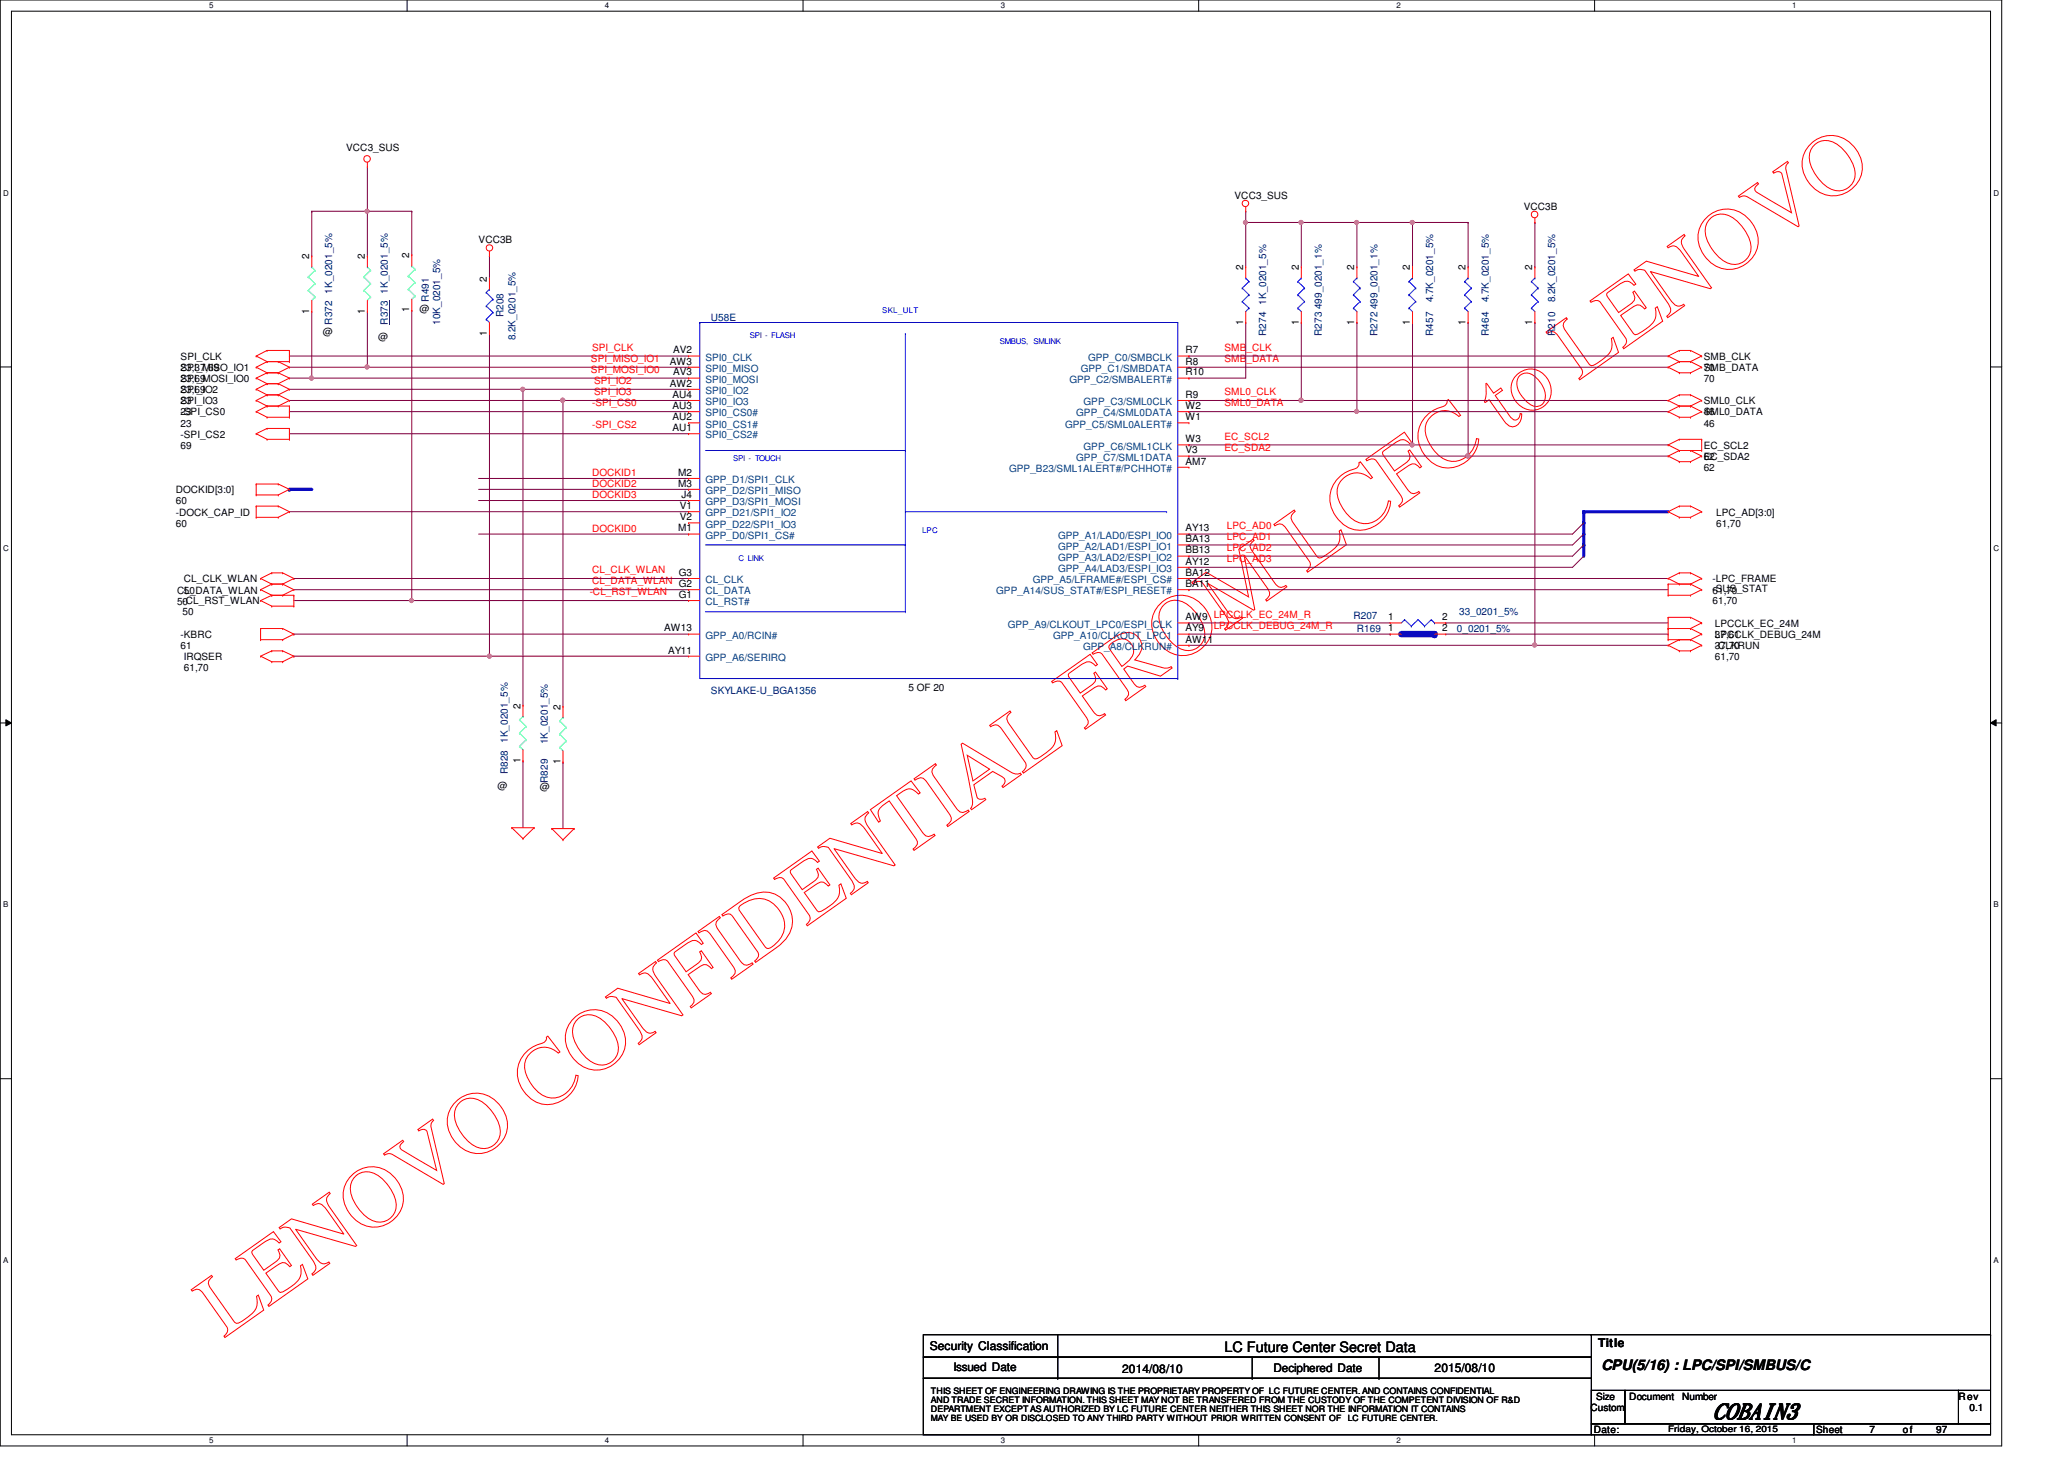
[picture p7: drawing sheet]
<svg xmlns="http://www.w3.org/2000/svg" width="297mm" height="210mm" viewBox="0 0 297 210" stroke-linecap="round" stroke-linejoin="round" font-family="sans-serif">
<path d="M0 0h288.1v208h-288.1zM1.6 1.6h284.9v204.8h-284.9z" fill="none" stroke="#000" stroke-width=".14"/>
<g fill="#fff">
<path d="M30.1 .2h.6v1.2h-.6z"/>
<path d="M30.1 206.6h.6v1.2h-.6z"/>
</g>
<path d="M58.6 0v1.6M58.6 206.4v1.6" fill="none" stroke="#000" stroke-width=".14"/>
<g fill="#fff">
<path d="M87 .2h.6v1.2h-.6z"/>
<path d="M87 206.6h.6v1.2h-.6z"/>
</g>
<path d="M115.6 0v1.6M115.6 206.4v1.6" fill="none" stroke="#000" stroke-width=".14"/>
<g fill="#fff">
<path d="M144 .2h.6v1.2h-.6z"/>
<path d="M144 206.6h.6v1.2h-.6z"/>
</g>
<path d="M172.5 0v1.6M172.5 206.4v1.6" fill="none" stroke="#000" stroke-width=".14"/>
<g fill="#fff">
<path d="M201 .2h.5v1.2h-.5z"/>
<path d="M201 206.6h.5v1.2h-.5z"/>
</g>
<path d="M229.5 0v1.6M229.5 206.4v1.6" fill="none" stroke="#000" stroke-width=".14"/>
<g fill="#fff">
<path d="M257.9 .2h.6v1.2h-.6z"/>
<path d="M257.9 206.6h.6v1.2h-.6z"/>
<path d="M.5 27.2h.7v1.2h-.7z"/>
<path d="M286.9 27.2h.8v1.2h-.8z"/>
<path d="M.5 78.4h.7v1.1h-.7z"/>
<path d="M286.9 78.4h.8v1.1h-.8z"/>
</g>
<path d="M0 52.8h1.6M286.5 52.8h1.6" fill="none" stroke="#000" stroke-width=".14"/>
<g fill="#fff">
<path d="M.5 129.6h.7v1.2h-.7z"/>
<path d="M286.9 129.6h.7v1.2h-.7z"/>
</g>
<path d="M0 104h1.6M.8 103.5l.8 .5-.8 .4zM286.5 104l.8-.5v.9zM286.5 104h1.6" fill="none" stroke="#000" stroke-width=".14"/>
<path d="M.8 103.5l.8 .5-.8 .4zM286.5 104l.8-.5v.9z" fill="#000"/>
<g fill="#fff">
<path d="M.5 180.8h.7v1.1h-.7z"/>
<path d="M286.9 180.8h.7v1.1h-.7z"/>
</g>
<path d="M0 155.2h1.6M286.5 155.2h1.6" fill="none" stroke="#000" stroke-width=".14"/>
<path d="M171.1 76.8h.1M171.1 78.4h.1M171.1 76.8h55.2M171.1 78.4h55.2M171.1 84.8h.1M171.1 80h.1M171.1 81.6h.1M171.1 84.8h69M171.1 80h55.2M171.1 81.6h55.2M220.9 92.8h.1M220.9 92.8h19.2" fill="none" stroke="#800040" stroke-width=".14"/>
<path d="M227.9 73.6h12.2" fill="none" stroke="#00f" stroke-width=".47"/>
<circle cx="227.9" cy="73.6" r=".23" fill="#00f"/>
<path d="M203.3 32h.1M203.3 32h8M211.3 32h.1M211.3 32v6.4M203.3 64h.1M203.3 64h36.8M171.1 83.2h.1M171.1 83.2h69M208.1 89.6h.1M208.1 89.6h32" fill="none" stroke="#800040" stroke-width=".14"/>
<circle cx="203.2" cy="64" r=".3" fill="#f0f"/>
<circle cx="203.2" cy="64" r=".3" fill="none" stroke="#f0f" stroke-width=".14"/>
<path d="M195.3 32h.1M195.3 32h8M203.3 32h.1M203.3 32v6.4" fill="none" stroke="#800040" stroke-width=".14"/>
<circle cx="203.2" cy="32" r=".3" fill="#f0f"/>
<circle cx="203.2" cy="32" r=".3" fill="none" stroke="#f0f" stroke-width=".14"/>
<circle cx="195.2" cy="32" r=".3" fill="#f0f"/>
<circle cx="195.2" cy="32" r=".3" fill="none" stroke="#f0f" stroke-width=".14"/>
<g fill="none" stroke="#800040" stroke-width=".14">
<path d="M187.3 32h.1M187.3 32v6.4M187.3 32h8M195.3 32h.1M195.3 32v6.4M59.3 44.7h.1M59.3 44.7v41.7M187.3 57.6h.1M187.3 57.6h52.8M195.3 59.2h.1M195.3 59.2h44.8M42.3 83.2h.1"/>
<path d="M42.3 84.8h56.8M42.3 83.2h56.8M59.3 86.4h.1M59.3 86.4h39.8M99.1 84.8h.1"/>
</g>
<circle cx="59.2" cy="86.4" r=".3" fill="#f0f"/>
<circle cx="59.2" cy="86.4" r=".3" fill="none" stroke="#f0f" stroke-width=".14"/>
<path d="M41.7 51.2h.1M41.7 51.2h57.4M41.7 52.8h11.2M41.7 54.4h3.2M41.7 56h33.6M44.9 54.4h.1M52.9 52.8h.1M75.3 56h.1" fill="none" stroke="#800040" stroke-width=".14"/>
<circle cx="75.2" cy="56" r=".3" fill="#f0f"/>
<circle cx="75.2" cy="56" r=".3" fill="none" stroke="#f0f" stroke-width=".14"/>
<path d="M41.7 57.6h39.3M81 57.6h.1" fill="none" stroke="#800040" stroke-width=".14"/>
<circle cx="81" cy="57.6" r=".31" fill="#f0f"/>
<circle cx="81" cy="57.6" r=".31" fill="none" stroke="#f0f" stroke-width=".14"/>
<path d="M41.7 59.2h.1M41.7 59.2h57.4M41.7 62.4h.1M41.7 62.4h57.4M42.3 86.4h17M59.3 86.4h.1" fill="none" stroke="#800040" stroke-width=".14"/>
<path d="M41.7 70.4h3.2" fill="none" stroke="#00f" stroke-width=".47"/>
<circle cx="41.7" cy="70.4" r=".23" fill="#00f"/>
<g fill="none" stroke="#800040" stroke-width=".14">
<path d="M70.4 48v46.4M41.7 73.6h.1M41.7 73.6h57.4M68.9 68.8h30.2M68.9 70.4h30.2M68.9 76.8h30.2M68.9 72h30.2M99.1 68.8h.1M99.1 70.4h.1M99.1 76.8h.1M99.1 72h.1M42.3 91.2h.1"/>
<path d="M42.3 94.4h.1M42.3 91.2h56.8M42.3 94.4h56.8M70.4 94.4h.1"/>
</g>
<circle cx="70.4" cy="94.4" r=".3" fill="#f0f"/>
<circle cx="70.4" cy="94.4" r=".3" fill="none" stroke="#f0f" stroke-width=".14"/>
<path d="M70.4 36.8h.1M70.4 36.8v3.2M211.3 65.6h.1M211.3 65.6h28.8" fill="none" stroke="#800040" stroke-width=".14"/>
<circle cx="211.2" cy="65.6" r=".31" fill="#f0f"/>
<circle cx="211.2" cy="65.6" r=".31" fill="none" stroke="#f0f" stroke-width=".14"/>
<path d="M171.1 52.8h.1M171.1 54.4h.1M171.1 51.2h.1M171.1 52.8h69M171.1 54.4h8.2M171.1 51.2h69M187.3 46.4h.1M187.3 46.4v11.2" fill="none" stroke="#800040" stroke-width=".14"/>
<circle cx="187.2" cy="57.6" r=".31" fill="#f0f"/>
<circle cx="187.2" cy="57.6" r=".31" fill="none" stroke="#f0f" stroke-width=".14"/>
<path d="M171.1 57.6h.1M171.1 57.6h16.2M195.3 46.4h.1M195.3 46.4v12.8" fill="none" stroke="#800040" stroke-width=".14"/>
<circle cx="195.2" cy="59.2" r=".3" fill="#f0f"/>
<circle cx="195.2" cy="59.2" r=".3" fill="none" stroke="#f0f" stroke-width=".14"/>
<path d="M171.1 59.2h.1M171.1 59.2h24.2M203.3 46.4h.1M203.3 46.4v17.6h-32.2M211.3 46.4h.1M211.3 46.4v19.2h-40.2M171.1 64h.1M171.1 65.6h.1" fill="none" stroke="#800040" stroke-width=".14"/>
<path d="M227.9 75.2v1.6" fill="none" stroke="#00f" stroke-width=".47"/>
<circle cx="227.9" cy="75.2" r=".23" fill="#00f"/>
<path d="M227.9 73.6v1.6" fill="none" stroke="#00f" stroke-width=".47"/>
<circle cx="227.9" cy="73.6" r=".23" fill="#00f"/>
<path d="M227.9 76.8v1.6" fill="none" stroke="#00f" stroke-width=".47"/>
<circle cx="227.9" cy="76.8" r=".23" fill="#00f"/>
<path d="M227.9 78.4v1.6" fill="none" stroke="#00f" stroke-width=".47"/>
<circle cx="227.9" cy="78.4" r=".23" fill="#00f"/>
<path d="M220.9 46.4h.1M220.9 46.4v46.4h-49.8M171.1 89.6h.1M171.1 92.8h.1M171.1 89.6h29M171.1 91.2h29M200.1 91.2h.1" fill="none" stroke="#800040" stroke-width=".14"/>
<circle cx="220.9" cy="92.8" r=".3" fill="#f0f"/>
<circle cx="220.9" cy="92.8" r=".3" fill="none" stroke="#f0f" stroke-width=".14"/>
<path d="M179.3 30.4h.1M179.3 32h.1M179.3 30.4v8M179.3 32h8M220.9 32h.1M220.9 32v6.4" fill="none" stroke="#800040" stroke-width=".14"/>
<circle cx="187.2" cy="32" r=".3" fill="#f0f"/>
<circle cx="187.2" cy="32" r=".3" fill="none" stroke="#f0f" stroke-width=".14"/>
<circle cx="179.2" cy="32" r=".3" fill="#f0f"/>
<circle cx="179.2" cy="32" r=".3" fill="none" stroke="#f0f" stroke-width=".14"/>
<path d="M44.9 30.4h.1M44.9 30.4h8M44.9 30.4v6.4M52.9 30.4h.1M52.9 24v6.4M179.3 46.4h.1M179.3 46.4v8" fill="none" stroke="#800040" stroke-width=".14"/>
<circle cx="52.8" cy="30.4" r=".3" fill="#f0f"/>
<circle cx="52.8" cy="30.4" r=".3" fill="none" stroke="#f0f" stroke-width=".14"/>
<path d="M52.9 52.8h.1M52.9 44.8v8M52.9 52.8h46.2M99.1 52.8h.1" fill="none" stroke="#800040" stroke-width=".14"/>
<circle cx="52.8" cy="52.8" r=".3" fill="#f0f"/>
<circle cx="52.8" cy="52.8" r=".3" fill="none" stroke="#f0f" stroke-width=".14"/>
<path d="M44.9 54.4h.1M44.9 44.8v9.6M44.9 54.4h54.2M99.1 54.4h.1" fill="none" stroke="#800040" stroke-width=".14"/>
<circle cx="44.8" cy="54.4" r=".3" fill="#f0f"/>
<circle cx="44.8" cy="54.4" r=".3" fill="none" stroke="#f0f" stroke-width=".14"/>
<g fill="none" stroke="#800040" stroke-width=".14">
<path d="M52.9 30.4h.1M52.9 30.4h6.4M52.9 30.4v6.4M59.3 30.4h.1M59.3 30.4v6.3M75.3 56h.1M75.3 56v45.5M75.3 56h23.8M81 57.6h.1M81 57.6v44M81 57.6h18.1M227.9 75.2h.1"/>
<path d="M227.9 76.8h.1M227.9 78.4h.1M227.9 75.2l-1.6 1.6M227.9 76.8l-1.6 1.6M227.9 78.4l-1.6 1.6M208.1 91.2h32M227.9 80h.1M227.9 80l-1.6 1.6M240.1 91.2h.1M75.3 109.5h.1M75.3 109.5v9.6M81 109.6h.1"/>
<path d="M81 109.6v9.6"/>
</g>
<g fill="none" stroke="#f00" stroke-width=".14">
<path d="M44.9 36.8h.1M44.9 36.8v1.6M52.9 24h.1M52.9 36.8h.1M52.9 23.4v.6M52.9 36.8v1.6M59.3 36.7h.1M59.3 36.7v1.6M70.4 36.8h.1M70.4 36.2v.6M179.3 30.4h.1M179.3 38.4h.1"/>
<path d="M179.3 29.8v.6M179.3 38.4v1.6M187.3 38.4h.1M187.3 38.4v1.6M195.3 38.4h.1M195.3 38.4v1.6M203.3 38.4h.1M203.3 38.4v1.6M211.3 38.4h.1M211.3 38.4v1.6M220.9 32h.1M220.9 38.4h.1"/>
<path d="M220.9 31.4v.6M220.9 38.4v1.6M36.9 51.2h.1M36.9 59.2h.1M36.9 54.4h.1M36.9 52.8h.1M36.9 57.6h.1M36.9 56h.1M36.9 51.2l1.5 .8M36.9 59.2l1.5 .8M36.9 54.4l1.5 .8M36.9 52.8l1.5 .8"/>
<path d="M36.9 57.6l1.5 .8M36.9 56l1.5 .8M38.4 50.4h.1M38.4 52h.1M38.4 58.4h.1M38.4 53.6h.1M38.4 55.2h.1M38.4 56.8h.1M38.4 50.4h3.3M38.4 52h3.3M38.4 53.6h1.6M38.4 58.4h3.3"/>
<path d="M38.4 56.8h1.6M38.4 50.4l-1.5 .8M38.4 58.4l-1.5 .8M38.4 53.6l-1.5 .8M38.4 55.2h1.6M38.4 52l-1.5 .8M38.4 56.8l-1.5 .8M38.4 55.2l-1.5 .8M40 53.6h.1M40 55.2h.1M40 52h.1M40 56.8h.1"/>
<path d="M40 58.4h.1M40 53.6l1.7 .8M40 52l1.7 .8M40 56.8l1.7 .8M40 55.2l1.7 .8M41.7 50.4h.1M41.7 52h.1M41.7 58.4h.1M41.7 54.4h.1M41.7 52.8h.1M41.7 57.6h.1M41.7 56h.1"/>
<path d="M41.7 50.4v1.6M41.7 58.4v1.6M41.7 54.4l-1.7 .8M41.7 52.8l-1.7 .8M41.7 57.6l-1.7 .8M41.7 56l-1.7 .8M44.9 44.8h.1M44.9 43.2v1.6M52.9 44.8h.1M52.9 43.2v1.6M59.3 44.7h.1M59.3 43.1v1.6"/>
<path d="M70.4 48h.1M70.4 40h.1M70.4 40v1.6M70.4 46.4v1.6M99.1 51.2h.1M99.1 52.8h.1M99.1 54.4h.1M99.1 56h.1M99.1 57.6h.1M99.1 59.2h.1M99.1 51.2h1.6M99.1 52.8h1.6"/>
<path d="M99.1 54.4h1.6M99.1 56h1.6M99.1 57.6h1.6M99.1 59.2h1.6M169.5 51.2h1.6M169.5 52.8h1.6M169.5 54.4h1.6M169.5 57.6h1.6M169.5 59.2h1.6M171.1 51.2h.1M171.1 52.8h.1M171.1 54.4h.1"/>
<path d="M171.1 57.6h.1M171.1 59.2h.1M179.3 46.4h.1M179.3 44.8v1.6M187.3 46.4h.1M187.3 44.8v1.6M195.3 46.4h.1M195.3 44.8v1.6M203.3 46.4h.1M203.3 44.8v1.6M211.3 46.4h.1M211.3 44.8v1.6"/>
<path d="M220.9 46.4h.1M220.9 44.8v1.6M240.1 51.2h.1M240.1 52.8h.1M240.1 59.2h.1M240.1 57.6h.1M240.1 51.2l1.6 .8M240.1 52.8l1.6 .8M240.1 59.2l1.6 .8M240.1 57.6l1.6 .8M241.7 50.4h.1M241.7 52h.1"/>
<path d="M241.7 53.6h.1M241.7 58.4h.1M241.7 56.8h.1M241.7 50.4l-1.6 .8M241.7 50.4h1.6M241.7 52h1.6M241.7 52l-1.6 .8M241.7 53.6h1.6M241.7 58.4l-1.6 .8M241.7 58.4h1.6M241.7 56.8l-1.6 .8M241.7 56.8h1.6"/>
<path d="M243.3 50.4h.1M243.3 52h.1M243.3 53.6h.1M243.3 58.4h.1M243.3 56.8h.1M243.3 50.4l1.6 .8M243.3 52l1.6 .8M243.3 58.4l1.6 .8M243.3 56.8l1.6 .8M244.9 51.2h.1M244.9 52.8h.1M244.9 59.2h.1"/>
<path d="M244.9 57.6h.1M244.9 51.2l-1.6 .8M244.9 52.8l-1.6 .8M244.9 59.2l-1.6 .8M244.9 57.6l-1.6 .8M36.9 62.4h.1M36.9 69.6h.1M36.9 71.2h.1M36.9 72.8h.1M36.9 74.4h.1M36.9 72.8h3.1M36.9 74.4h3.1"/>
<path d="M36.9 62.4l1.5 .8M36.9 69.6h3.1M36.9 69.6v1.6M36.9 72.8v1.6M36.9 71.2h3.1M38.4 60h.1M38.4 61.6h.1M38.4 63.2h.1M38.4 63.2h3.3M38.4 60h3.3M38.4 61.6l-1.5 .8M38.4 61.6h3.3"/>
<path d="M40 69.6h.1M40 71.2h.1M40 72.8h.1M40 74.4h.1M40 69.6l1.7 .8M40 72.8l1.7 .8M41.7 60h.1M41.7 61.6h.1M41.7 63.2h.1M41.7 70.4h.1M41.7 73.6h.1M41.7 61.6v1.6"/>
<path d="M41.7 70.4l-1.7 .8M41.7 73.6l-1.7 .8M99.1 60.8h.1M99.1 62.4h.1M99.1 68.8h.1M99.1 70.4h.1M99.1 72h.1M99.1 73.6h.1M99.1 75.2h.1M99.1 76.8h.1M99.1 60.8h1.6M99.1 62.4h1.6"/>
<path d="M99.1 68.8h1.6M99.1 70.4h1.6M99.1 72h1.6M99.1 73.6h1.6M99.1 75.2h1.6M99.1 76.8h1.6M169.5 60.8h1.6M169.5 76.8h1.6M169.5 64h1.6M169.5 65.6h1.6M169.5 67.2h1.6M169.5 78.4h1.6"/>
<path d="M171.1 60.8h.1M171.1 64h.1M171.1 65.6h.1M171.1 67.2h.1M171.1 76.8h.1M171.1 78.4h.1M240.1 73.6h.1M240.1 65.6h.1M240.1 64h.1M240.1 73.6l1.6 .8M240.1 65.6l1.6 .8M240.1 64l1.6 .8"/>
<path d="M241.7 72.8h.1M241.7 74.4h.1M241.7 64.8h.1M241.7 66.4h.1M241.7 63.2h.1M241.7 60h.1M241.7 72.8h1.6M241.7 72.8l-1.6 .8M241.7 74.4h1.6M241.7 64.8l-1.6 .8M241.7 64.8h3.2M241.7 66.4h1.6"/>
<path d="M241.7 63.2l-1.6 .8M241.7 63.2h3.2M241.7 60h1.6M243.3 72.8h.1M243.3 74.4h.1M243.3 64.8h.1M243.3 66.4h.1M243.3 60h.1M243.3 72.8l1.6 .8M243.3 64.8l1.6 .8M244.9 73.6h.1M244.9 65.6h.1"/>
<path d="M244.9 63.2h.1M244.9 64.8h.1M244.9 73.6l-1.6 .8M244.9 65.6l-1.6 .8M244.9 63.2v1.6M37.5 83.2h.1M37.5 84.8h.1M37.5 86.4h.1M37.5 90.4h.1M37.5 92h.1M37.5 94.4h.1M37.5 92h3.2"/>
<path d="M37.5 90.4h3.2M37.5 83.2l1.6 .8M37.5 84.8l1.6 .8M37.5 86.4l1.6 .8M37.5 90.4v1.6M37.5 94.4l1.6 .8M39.1 82.4h.1M39.1 84h.1M39.1 85.6h.1M39.1 87.2h.1M39.1 93.6h.1M39.1 95.2h.1"/>
<path d="M39.1 93.6h1.6M39.1 85.6h3.2M39.1 84h1.6M39.1 82.4h1.6M39.1 82.4l-1.6 .8M39.1 84l-1.6 .8M39.1 87.2h3.2M39.1 85.6l-1.6 .8M39.1 93.6l-1.6 .8M39.1 95.2h1.6M40.7 82.4h.1M40.7 84h.1"/>
<path d="M40.7 85.6h.1M40.7 90.4h.1M40.7 92h.1M40.7 93.6h.1M40.7 95.2h.1M40.7 82.4l1.6 .8M40.7 84l1.6 .8M40.7 90.4l1.6 .8M40.7 93.6l1.6 .8M42.3 83.2h.1M42.3 84.8h.1M42.3 87.2h.1"/>
<path d="M42.3 85.6h.1M42.3 91.2h.1M42.3 94.4h.1M42.3 83.2l-1.6 .8M42.3 84.8l-1.6 .8M42.3 85.6v1.6M42.3 91.2l-1.6 .8M42.3 94.4l-1.6 .8M99.1 83.2h.1M99.1 84.8h.1M99.1 86.4h.1M99.1 91.2h.1"/>
<path d="M99.1 94.4h.1M99.1 83.2h1.6M99.1 84.8h1.6M99.1 86.4h1.6M99.1 91.2h1.6M99.1 94.4h1.6M169.5 83.2h1.6M169.5 84.8h1.6M169.5 91.2h1.6M169.5 80h1.6M169.5 81.6h1.6M169.5 89.6h1.6"/>
<path d="M169.5 92.8h1.6M171.1 80h.1M171.1 81.6h.1M171.1 83.2h.1M171.1 84.8h.1M171.1 89.6h.1M171.1 91.2h.1M171.1 92.8h.1M200.1 89.6h.1M200.1 89.6h1.6M206.5 89.6h1.6M208.1 89.6h.1"/>
<path d="M240.1 92.8h.1M240.1 85.6h.1M240.1 84h.1M240.1 83.2h.1M240.1 90.4h.1M240.1 88.8h.1M240.1 92h.1M240.1 92h3.2M240.1 92.8l1.6 .8M240.1 85.6h3.2M240.1 84v1.6M240.1 88.8v3.2"/>
<path d="M240.1 84h3.2M240.1 83.2l1.6 .8M240.1 88.8h3.2M240.1 90.4h3.2M241.7 92h.1M241.7 93.6h.1M241.7 82.4h.1M241.7 84h.1M241.7 92l-1.6 .8M241.7 93.6h1.6M241.7 82.4h1.6M241.7 82.4l-1.6 .8"/>
<path d="M243.3 92h.1M243.3 93.6h.1M243.3 85.6h.1M243.3 84h.1M243.3 82.4h.1M243.3 88.8h.1M243.3 90.4h.1M243.3 92l1.6 .8M243.3 84l1.6 .8M243.3 82.4l1.6 .8M243.3 88.8l1.6 .8M243.3 90.4l1.6 .8"/>
<path d="M244.9 92.8h.1M244.9 84.8h.1M244.9 83.2h.1M244.9 89.6h.1M244.9 91.2h.1M244.9 92.8l-1.6 .8M244.9 84.8l-1.6 .8M244.9 83.2l-1.6 .8M244.9 89.6l-1.6 .8M244.9 91.2l-1.6 .8M73.7 119.1h.1M73.7 119.1h3.2"/>
<path d="M73.7 119.1l1.6 1.5M75.3 109.5h.1M75.3 101.5h.1M75.3 101.5v1.6M75.3 107.9v1.6M76.9 119.1h.1M76.9 119.1l-1.6 1.5M79.4 119.2h.1M79.4 119.2h3.2M79.4 119.2l1.6 1.6M81 109.6h.1M81 101.6h.1"/>
<path d="M81 101.6v1.6M81 108v1.6M82.6 119.2h.1M82.6 119.2l-1.6 1.6M75.3 120.6h.1M81 120.8h.1"/>
<circle cx="52.8" cy="22.9" r=".47"/>
<circle cx="70.4" cy="35.7" r=".46"/>
<circle cx="179.2" cy="29.3" r=".46"/>
<circle cx="220.8" cy="30.9" r=".47"/>
</g>
<g fill="none" stroke="#000" stroke-width=".14">
<path d="M132.9 192h96.1v3.2h-96.1zM132.9 195.2h96.1v3.1h-96.1zM132.9 198.3h96.1v8.1h-96.1zM152.2 195.2h.1M152.2 198.3h.1M152.2 192v6.3M180.2 198.3h.1M180.2 195.2v3.1M198.5 198.3h.1M198.5 195.2v3.1M228.9 192h57.6M286.5 192h.1"/>
<path d="M286.5 192v8M229 200h4.8v4.9h-4.8zM229 204.9h32v1.5h-32zM233.8 200h48.1v4.9h-48.1zM261 204.9h25.5v1.5h-25.5zM281.9 200h4.6v4.9h-4.6z"/>
</g>
<g fill="none" stroke="#00f" stroke-width=".14">
<path d="M70 45.9h.1M70 44h.1M70 42.1h.1M70 45.9l.4 .5M70 44l.9 1M70 42.1l.9 1M70.4 41.6h.1M70.4 41.6l-.4 .5M70.9 45h.1M70.9 43.1h.1M70.9 45l-.9 .9M70.9 43.1l-.9 .9"/>
<path d="M100.7 46.4h.1M100.7 46.4v51.2h68.8M100.7 46.4h68.8M130.3 48h.1M130.3 48v40M169.5 46.4h.1M169.5 46.4v51.2M178.8 43.4h.1M178.8 41.4h.1M178.8 43.4l.9 .9M178.8 41.4l.9 1M179.3 40h.1"/>
<path d="M179.3 40l.4 .5M179.7 44.3h.1M179.7 42.4h.1M179.7 40.5h.1M179.7 44.3l-.4 .5M179.7 42.4l-.9 1M179.7 40.5l-.9 .9M186.8 44.3h.1M186.8 42.4h.1M186.8 40.5h.1M186.8 44.3l.5 .5M186.8 42.4l.9 1"/>
<path d="M186.8 40.5l.9 .9M187.3 40h.1M187.3 40l-.5 .5M187.7 43.4h.1M187.7 41.4h.1M187.7 43.4l-.9 .9M187.7 41.4l-.9 1M194.8 44.3h.1M194.8 42.4h.1M194.8 40.5h.1M194.8 44.3l.5 .5M194.8 42.4l.9 1"/>
<path d="M194.8 40.5l.9 .9M195.3 40h.1M195.3 40l-.5 .5M195.7 43.4h.1M195.7 41.4h.1M195.7 43.4l-.9 .9M195.7 41.4l-.9 1M202.8 44.3h.1M202.8 42.4h.1M202.8 40.5h.1M202.8 44.3l.5 .5M202.8 42.4l.9 1"/>
<path d="M202.8 40.5l.9 .9M203.3 40h.1M203.3 40l-.5 .5M203.7 43.4h.1M203.7 41.4h.1M203.7 43.4l-.9 .9M203.7 41.4l-.9 1M210.8 44.3h.1M210.8 42.4h.1M210.8 40.5h.1M210.8 44.3l.5 .5M210.8 42.4l.9 1"/>
<path d="M210.8 40.5l.9 .9M211.3 40h.1M211.3 40l-.5 .5M211.7 43.4h.1M211.7 41.4h.1M211.7 43.4l-.9 .9M211.7 41.4l-.9 1M220.4 44.3h.1M220.4 42.4h.1M220.4 40.5h.1M220.4 44.3l.5 .5M220.4 42.4l1 1"/>
<path d="M220.4 40.5l1 .9M220.9 40h.1M220.9 40l-.5 .5M221.4 43.4h.1M221.4 41.4h.1M221.4 43.4l-1 .9M221.4 41.4l-1 1M101.5 64.8h28.8M101.5 78.4h28.8M130.3 73.6h.1M130.3 64.8h.1M130.3 78.4h.1"/>
<path d="M130.3 73.6h37.6M167.9 73.6h.1M101.5 88h28.8M130.3 88h.1M169.5 97.6h.1M202.1 89.2h.1M202.1 89.2l-.4 .4M202.1 89.2l1 .9M203.1 90.1h.1M204.1 89.2h.1M204.1 89.2l-1 .9M204.1 89.2l.9 .9"/>
<path d="M205 90.1h.1M206 89.2h.1M206 89.2l-1 .9M206 89.2l.5 .4M206.5 89.6h.1"/>
</g>
<g fill="none" stroke="#00ff80" stroke-width=".14">
<path d="M44.4 39.8h.1M44.4 39.8l.9 1M44.9 38.4h.1M44.9 38.4l.4 .5M45.3 38.9h.1M45.3 38.9l-.9 .9M52.4 39.8h.1M52.4 39.8l.9 1M52.9 38.4h.1M52.9 38.4l.4 .5M53.3 38.9h.1M53.3 38.9l-.9 .9"/>
<path d="M58.8 39.7h.1M58.8 39.7l.9 .9M59.3 38.3h.1M59.3 38.3l.4 .4M59.7 38.7h.1M59.7 38.7l-.9 1M44.4 41.8h.1M44.4 41.8l.9 .9M45.3 42.7h.1M45.3 40.8h.1M45.3 42.7l-.4 .5M45.3 40.8l-.9 1"/>
<path d="M52.4 41.8h.1M52.4 41.8l.9 .9M53.3 42.7h.1M53.3 40.8h.1M53.3 42.7l-.4 .5M53.3 40.8l-.9 1M58.8 41.6h.1M58.8 41.6l.9 1M59.7 42.6h.1M59.7 40.6h.1M59.7 42.6l-.4 .5M59.7 40.6l-.9 1"/>
<path d="M74.8 107.4h.1M74.8 105.5h.1M74.8 103.5h.1M74.8 107.4l.5 .5M74.8 105.5l.9 .9M74.8 103.5l.9 1M75.3 103.1h.1M75.3 103.1l-.5 .4M75.7 106.4h.1M75.7 104.5h.1M75.7 106.4l-.9 1M75.7 104.5l-.9 1"/>
<path d="M80.6 107.5h.1M80.6 105.6h.1M80.6 103.7h.1M80.6 107.5l.4 .5M80.6 105.6l.9 1M80.6 103.7l.9 .9M81 103.2h.1M81 103.2l-.4 .5M81.5 106.6h.1M81.5 104.6h.1M81.5 106.6l-.9 .9M81.5 104.6l-.9 1"/>
</g>
<path d="M56 43.3v3.4" fill="none" stroke="#000080" stroke-width=".14"/>
<path d="M201.7 91.2h4.8" fill="none" stroke="#00f" stroke-width=".93"/>
<circle cx="206.5" cy="91.2" r=".47" fill="#00f"/>
<path d="M200.1 91.2h.1M200.1 91.2h1.6M206.5 91.2h1.6M208.1 91.2h.1" fill="none" stroke="#f00" stroke-width=".14"/>
<circle cx="203.2" cy="64" r=".3" fill="#f0f"/>
<circle cx="203.2" cy="64" r=".3" fill="none" stroke="#f0f" stroke-width=".14"/>
<circle cx="203.2" cy="32" r=".3" fill="#f0f"/>
<circle cx="203.2" cy="32" r=".3" fill="none" stroke="#f0f" stroke-width=".14"/>
<circle cx="195.2" cy="32" r=".3" fill="#f0f"/>
<circle cx="195.2" cy="32" r=".3" fill="none" stroke="#f0f" stroke-width=".14"/>
<circle cx="59.2" cy="86.4" r=".3" fill="#f0f"/>
<circle cx="59.2" cy="86.4" r=".3" fill="none" stroke="#f0f" stroke-width=".14"/>
<circle cx="75.2" cy="56" r=".3" fill="#f0f"/>
<circle cx="75.2" cy="56" r=".3" fill="none" stroke="#f0f" stroke-width=".14"/>
<circle cx="81" cy="57.6" r=".31" fill="#f0f"/>
<circle cx="81" cy="57.6" r=".31" fill="none" stroke="#f0f" stroke-width=".14"/>
<circle cx="70.4" cy="94.4" r=".3" fill="#f0f"/>
<circle cx="70.4" cy="94.4" r=".3" fill="none" stroke="#f0f" stroke-width=".14"/>
<circle cx="211.2" cy="65.6" r=".31" fill="#f0f"/>
<circle cx="211.2" cy="65.6" r=".31" fill="none" stroke="#f0f" stroke-width=".14"/>
<circle cx="187.2" cy="57.6" r=".31" fill="#f0f"/>
<circle cx="187.2" cy="57.6" r=".31" fill="none" stroke="#f0f" stroke-width=".14"/>
<circle cx="195.2" cy="59.2" r=".3" fill="#f0f"/>
<circle cx="195.2" cy="59.2" r=".3" fill="none" stroke="#f0f" stroke-width=".14"/>
<circle cx="220.9" cy="92.8" r=".3" fill="#f0f"/>
<circle cx="220.9" cy="92.8" r=".3" fill="none" stroke="#f0f" stroke-width=".14"/>
<circle cx="187.2" cy="32" r=".3" fill="#f0f"/>
<circle cx="187.2" cy="32" r=".3" fill="none" stroke="#f0f" stroke-width=".14"/>
<circle cx="179.2" cy="32" r=".3" fill="#f0f"/>
<circle cx="179.2" cy="32" r=".3" fill="none" stroke="#f0f" stroke-width=".14"/>
<circle cx="52.8" cy="30.4" r=".3" fill="#f0f"/>
<circle cx="52.8" cy="30.4" r=".3" fill="none" stroke="#f0f" stroke-width=".14"/>
<circle cx="52.8" cy="52.8" r=".3" fill="#f0f"/>
<circle cx="52.8" cy="52.8" r=".3" fill="none" stroke="#f0f" stroke-width=".14"/>
<circle cx="44.8" cy="54.4" r=".3" fill="#f0f"/>
<circle cx="44.8" cy="54.4" r=".3" fill="none" stroke="#f0f" stroke-width=".14"/>
<text font-size="12.7" fill="#f00" x="32.2" y="192.5" transform="rotate(-35 32.2 192.5)">LENOVO CONFIDENTIAL FROM LCFC to LENOVO</text>
<text font-size="3.2" x="246.5" y="204">COBAIN3</text>
<g font-size="2.1">
<text x="176.2" y="194.4">LC Future Center Secret Data</text>
<text x="230.5" y="197.1">CPU(5/16) : LPC/SPI/SMBUS/C</text>
</g>
<g font-size="1.7">
<text x="133.8" y="194.3">Security Classification</text>
<text x="137.2" y="197.2">Issued Date</text>
<text x="161.5" y="197.5">2014/08/10</text>
<text x="183.3" y="197.4">Deciphered Date</text>
<text x="206.5" y="197.3">2015/08/10</text>
<text x="230" y="193.8">Title</text>
</g>
<g font-size="1.4">
<text x="49.8" y="21.7">VCC3_SUS</text>
<text x="177.7" y="28.6">VCC3_SUS</text>
<text x="68.9" y="35">VCC3B</text>
<text x="219.3" y="30.2">VCC3B</text>
<text x="44.5" y="37.3" transform="rotate(-90 44.5 37.3)">2</text>
<text x="52.5" y="37.3" transform="rotate(-90 52.5 37.3)">2</text>
<text x="58.9" y="37.2" transform="rotate(-90 58.9 37.2)">2</text>
<text x="70.1" y="40.5" transform="rotate(-90 70.1 40.5)">2</text>
<text x="178.9" y="38.9" transform="rotate(-90 178.9 38.9)">2</text>
<text x="186.9" y="38.9" transform="rotate(-90 186.9 38.9)">2</text>
<text x="194.9" y="38.9" transform="rotate(-90 194.9 38.9)">2</text>
<text x="202.9" y="38.9" transform="rotate(-90 202.9 38.9)">2</text>
<text x="210.9" y="38.9" transform="rotate(-90 210.9 38.9)">2</text>
<text x="220.5" y="38.9" transform="rotate(-90 220.5 38.9)">2</text>
<text x="44.5" y="45.1" transform="rotate(-90 44.5 45.1)">1</text>
<text x="52.5" y="45.1" transform="rotate(-90 52.5 45.1)">1</text>
<text x="58.9" y="45" transform="rotate(-90 58.9 45)">1</text>
<text x="60.4" y="44.9">@</text>
<text x="178.9" y="46.7" transform="rotate(-90 178.9 46.7)">1</text>
<text x="186.9" y="46.7" transform="rotate(-90 186.9 46.7)">1</text>
<text x="194.9" y="46.7" transform="rotate(-90 194.9 46.7)">1</text>
<text x="202.9" y="46.7" transform="rotate(-90 202.9 46.7)">1</text>
<text x="210.9" y="46.7" transform="rotate(-90 210.9 46.7)">1</text>
<text x="220.5" y="46.7" transform="rotate(-90 220.5 46.7)">1</text>
<text x="26" y="51.8">SPI_CLK</text>
<text x="26" y="53.4">23,37,69</text>
<text x="26" y="53.4">SPI_MISO_IO1</text>
<text x="46.4" y="48.3">@</text>
<text x="54.4" y="48.9">@</text>
<text x="70.1" y="48.3" transform="rotate(-90 70.1 48.3)">1</text>
<text x="96.4" y="52.5">AW3</text>
<text x="96.9" y="50.8">AV2</text>
<text x="170.6" y="50.8">R7</text>
<text x="170.6" y="52.5">R8</text>
<text x="245.2" y="51.8">SMB_CLK</text>
<text x="245.2" y="53.4">70</text>
<text x="245.2" y="53.4">SMB_DATA</text>
<text x="26" y="59.8">-SPI_CS0</text>
<text x="26" y="55">SPI_MOSI_IO0</text>
<text x="26" y="56.6">23,69</text>
<text x="26" y="55">23,69</text>
<text x="26" y="58.2">SPI_IO3</text>
<text x="26" y="59.8">23</text>
<text x="26" y="56.6">SPI_IO2</text>
<text x="26" y="58.2">23</text>
<text x="96.4" y="55.6">AW2</text>
<text x="96.8" y="57.2">AU4</text>
<text x="96.8" y="58.8">AU3</text>
<text x="96.9" y="54">AV3</text>
<text x="170.6" y="54">R10</text>
<text x="170.6" y="57.2">R9</text>
<text x="170.6" y="58.8">W2</text>
<text x="245.2" y="55">70</text>
<text x="245.2" y="59.8">SML0_DATA</text>
<text x="245.2" y="58.2">SML0_CLK</text>
<text x="245.2" y="59.8">46</text>
<text x="26" y="61.4">23</text>
<text x="26" y="63">-SPI_CS2</text>
<text x="26" y="64.6">69</text>
<text x="96.8" y="60.5">AU2</text>
<text x="96.8" y="62">AU1</text>
<text x="170.6" y="60.5">W1</text>
<text x="170.6" y="63.6">W3</text>
<text x="170.6" y="65.2">V3</text>
<text x="245.2" y="64.6">EC_SCL2</text>
<text x="245.2" y="61.4">46</text>
<text x="25.3" y="71">DOCKID[3:0]</text>
<text x="97.6" y="68.5">M2</text>
<text x="97.6" y="70">M3</text>
<text x="98.1" y="71.6">J4</text>
<text x="170.6" y="66.8">AM7</text>
<text x="245.2" y="66.2">EC_SDA2</text>
<text x="245.2" y="67.8">62</text>
<text x="245.2" y="66.2">62</text>
<text x="25.3" y="72.6">60</text>
<text x="25.3" y="74.2">-DOCK_CAP_ID</text>
<text x="25.3" y="75.8">60</text>
<text x="97.6" y="76.5">M1</text>
<text x="97.8" y="73.2">V1</text>
<text x="97.8" y="74.8">V2</text>
<text x="170.6" y="76.5">AY13</text>
<text x="247" y="74.2">LPC_AD[3:0]</text>
<text x="247" y="75.8">61,70</text>
<text x="26.5" y="83.8">CL_CLK_WLAN</text>
<text x="97.7" y="82.8">G3</text>
<text x="170.6" y="78">BA13</text>
<text x="170.6" y="79.6">BB13</text>
<text x="170.6" y="81.2">AY12</text>
<text x="170.6" y="82.8">BA12</text>
<text x="246.5" y="83.8">-LPC_FRAME</text>
<text x="25.5" y="85.4">CL_DATA_WLAN</text>
<text x="25.5" y="87">50</text>
<text x="26.3" y="86.8">-CL_RST_WLAN</text>
<text x="26.3" y="88.4">50</text>
<text x="26.5" y="85.4">50</text>
<text x="97.7" y="84.5">G2</text>
<text x="97.7" y="86">G1</text>
<text x="170.6" y="84.5">BA11</text>
<text x="170.6" y="89.2">AW9</text>
<text x="199.8" y="89.2">1</text>
<text x="207.6" y="89.2">2</text>
<text x="246.5" y="85.2">-SUS_STAT</text>
<text x="246.5" y="86.8">61,70</text>
<text x="246.5" y="85.4">61,70</text>
<text x="26" y="91.8">-KBRC</text>
<text x="26" y="93.4">61</text>
<text x="26.5" y="95">IRQSER</text>
<text x="95.6" y="90.8">AW13</text>
<text x="96.1" y="94">AY11</text>
<text x="170.6" y="90.8">AY9</text>
<text x="170.6" y="92.5">AW11</text>
<text x="199.8" y="90.8">1</text>
<text x="207.6" y="90.8">2</text>
<text x="246.8" y="93.4">-CLKRUN</text>
<text x="246.8" y="95">61,70</text>
<text x="246.8" y="90.2">LPCCLK_EC_24M</text>
<text x="246.8" y="91.8">37,61</text>
<text x="246.8" y="91.8">LPCCLK_DEBUG_24M</text>
<text x="246.8" y="93.4">37,70</text>
<text x="26.5" y="96.6">61,70</text>
<text x="74.9" y="102" transform="rotate(-90 74.9 102)">2</text>
<text x="130.8" y="99.4">5 OF 20</text>
<text x="80.6" y="102.1" transform="rotate(-90 80.6 102.1)">2</text>
<text x="71.6" y="113.5">@</text>
<text x="74.9" y="109.8" transform="rotate(-90 74.9 109.8)">1</text>
<text x="77.7" y="113.7">@</text>
<text x="80.6" y="109.9" transform="rotate(-90 80.6 109.9)">1</text>
<text x="228.9" y="203">Custom</text>
<text x="229.7" y="201.4">Size</text>
<text x="234.5" y="201.4">Document</text>
<text x="242.1" y="201.4">Number</text>
<text x="281.9" y="201.4">Rev</text>
<text x="283.5" y="203">0.1</text>
<text x="229.4" y="206.2">Date:</text>
<text x="261.4" y="206.2">Sheet</text>
<text x="269" y="206.2">7</text>
<text x="273.9" y="206.2">of</text>
<text x="278.6" y="206.2">97</text>
</g>
<g font-size="1.4" fill="#000080">
<text x="47.8" y="46.7" transform="rotate(-90 47.8 46.7)">R372</text>
<text x="47.8" y="42.2" transform="rotate(-90 47.8 42.2)">1K_0201_5%</text>
<text x="55.8" y="46.7" transform="rotate(-90 55.8 46.7)">R373</text>
<text x="55.8" y="42.2" transform="rotate(-90 55.8 42.2)">1K_0201_5%</text>
<text x="61.7" y="43.4" transform="rotate(-90 61.7 43.4)">R491</text>
<text x="63.3" y="46.7" transform="rotate(-90 63.3 46.7)">10K_0201_5%</text>
<text x="72.5" y="45.6" transform="rotate(-90 72.5 45.6)">R208</text>
<text x="102.3" y="46.2">U58E</text>
<text x="182.2" y="43.9" transform="rotate(-90 182.2 43.9)">1K_0201_5%</text>
<text x="206.2" y="43.5" transform="rotate(-90 206.2 43.5)">4.7K_0201_5%</text>
<text x="214.2" y="43.5" transform="rotate(-90 214.2 43.5)">4.7K_0201_5%</text>
<text x="223.8" y="43.5" transform="rotate(-90 223.8 43.5)">8.2K_0201_5%</text>
<text x="74.2" y="49" transform="rotate(-90 74.2 49)">8.2K_0201_5%</text>
<text x="182.2" y="48.3" transform="rotate(-90 182.2 48.3)">R274</text>
<text x="190.2" y="48.3" transform="rotate(-90 190.2 48.3)">R273 499_0201_1%</text>
<text x="198.2" y="48.3" transform="rotate(-90 198.2 48.3)">R272 499_0201_1%</text>
<text x="206.2" y="48.3" transform="rotate(-90 206.2 48.3)">R457</text>
<text x="214.2" y="48.3" transform="rotate(-90 214.2 48.3)">R464</text>
<text x="223.8" y="48.3" transform="rotate(-90 223.8 48.3)">R210</text>
<text x="194.8" y="89.1">R207</text>
<text x="210" y="88.4">33_0201_5%</text>
<text x="195.3" y="91">R169</text>
<text x="209.7" y="91">0_0201_5%</text>
<text x="102.3" y="99.8">SKYLAKE-U_BGA1356</text>
<text x="73.1" y="106.9" transform="rotate(-90 73.1 106.9)">1K_0201_5%</text>
<text x="78.9" y="107.1" transform="rotate(-90 78.9 107.1)">1K_0201_5%</text>
<text x="73.1" y="111.4" transform="rotate(-90 73.1 111.4)">R828</text>
<text x="78.9" y="112.6" transform="rotate(-90 78.9 112.6)">R829</text>
</g>
<g font-size="1.4" fill="#f00">
<text x="85" y="52.1">SPI_MISO_IO1</text>
<text x="85" y="53.6">SPI_MOSI_IO0</text>
<text x="85.2" y="50.5">SPI_CLK</text>
<text x="176.2" y="52.1">SMB_DATA</text>
<text x="176.2" y="50.5">SMB_CLK</text>
<text x="85.2" y="58.5">-SPI_CS0</text>
<text x="85.5" y="56.9">SPI_IO3</text>
<text x="85.5" y="55.2">SPI_IO2</text>
<text x="176.2" y="56.9">SML0_CLK</text>
<text x="176.2" y="58.5">SML0_DATA</text>
<text x="85.2" y="61.6">-SPI_CS2</text>
<text x="176.2" y="63.2">EC_SCL2</text>
<text x="176.2" y="64.9">EC_SDA2</text>
<text x="85.2" y="68.5">DOCKID1</text>
<text x="85.2" y="70.1">DOCKID2</text>
<text x="85.2" y="71.7">DOCKID3</text>
<text x="85.2" y="76.5">DOCKID0</text>
<text x="176.6" y="76.1">LPC_AD0</text>
<text x="176.6" y="77.6">LPC_AD1</text>
<text x="85.2" y="82.5">CL_CLK_WLAN</text>
<text x="176.6" y="79.2">LPC_AD2</text>
<text x="176.6" y="80.9">LPC_AD3</text>
<text x="84.9" y="85.6">-CL_RST_WLAN</text>
<text x="85.2" y="84.1">CL_DATA_WLAN</text>
<text x="174.7" y="88.9">LPCCLK_EC_24M_R</text>
<text x="174.7" y="90.5">LPCCLK_DEBUG_24M_R</text>
</g>
<g font-size="1.4" fill="#004080">
<text x="101.5" y="51.9">SPI0_CLK</text>
<text x="101.5" y="53.5">SPI0_MISO</text>
<text x="155.5" y="53.5">GPP_C1/SMBDATA</text>
<text x="156.6" y="51.9">GPP_C0/SMBCLK</text>
<text x="101.5" y="55.1">SPI0_MOSI</text>
<text x="101.5" y="56.7">SPI0_IO2</text>
<text x="101.5" y="58.3">SPI0_IO3</text>
<text x="101.5" y="59.9">SPI0_CS0#</text>
<text x="153.9" y="55.1">GPP_C2/SMBALERT#</text>
<text x="154.9" y="59.9">GPP_C4/SML0DATA</text>
<text x="156" y="58.3">GPP_C3/SML0CLK</text>
<text x="101.5" y="61.5">SPI0_CS1#</text>
<text x="101.5" y="63.1">SPI0_CS2#</text>
<text x="153.3" y="61.5">GPP_C5/SML0ALERT#</text>
<text x="156" y="64.7">GPP_C6/SML1CLK</text>
<text x="101.5" y="69.5">GPP_D1/SPI1_CLK</text>
<text x="101.5" y="71.1">GPP_D2/SPI1_MISO</text>
<text x="145.2" y="67.9">GPP_B23/SML1ALERT#/PCHHOT#</text>
<text x="154.9" y="66.3">GPP_C7/SML1DATA</text>
<text x="101.5" y="72.7">GPP_D3/SPI1_MOSI</text>
<text x="101.5" y="74.3">GPP_D21/SPI1_IO2</text>
<text x="101.5" y="75.9">GPP_D22/SPI1_IO3</text>
<text x="101.5" y="77.5">GPP_D0/SPI1_CS#</text>
<text x="152.3" y="77.5">GPP_A1/LAD0/ESPI_IO0</text>
<text x="101.5" y="83.9">CL_CLK</text>
<text x="148.6" y="83.9">GPP_A5/LFRAME#/ESPI_CS#</text>
<text x="152.3" y="79.1">GPP_A2/LAD1/ESPI_IO1</text>
<text x="152.3" y="80.7">GPP_A3/LAD2/ESPI_IO2</text>
<text x="152.3" y="82.3">GPP_A4/LAD3/ESPI_IO3</text>
<text x="101.5" y="85.5">CL_DATA</text>
<text x="101.5" y="87.1">CL_RST#</text>
<text x="143.4" y="85.5">GPP_A14/SUS_STAT#/ESPI_RESET#</text>
<text x="101.5" y="91.9">GPP_A0/RCIN#</text>
<text x="101.5" y="95.1">GPP_A6/SERIRQ</text>
<text x="145" y="90.3">GPP_A9/CLKOUT_LPC0/ESPI_CLK</text>
<text x="151.6" y="91.9">GPP_A10/CLKOUT_LPC1</text>
<text x="155.9" y="93.5">GPP_A8/CLKRUN#</text>
</g>
<g font-size="1.3">
<text x="134" y="200.6">THIS SHEET OF ENGINEERING DRAWING IS THE PROPRIETARY PROPERTY OF LC FUTURE CENTER. AND CONTAINS CONFIDENTIAL</text>
<text x="134" y="201.9">AND TRADE SECRET INFORMATION. THIS SHEET MAY NOT BE TRANSFERED FROM THE CUSTODY OF THE COMPETENT DIVISION OF R&amp;D</text>
<text x="134" y="203.2">DEPARTMENT EXCEPT AS AUTHORIZED BY LC FUTURE CENTER NEITHER THIS SHEET NOR THE INFORMATION IT CONTAINS</text>
<text x="240.1" y="206">Friday, October 16, 2015</text>
</g>
<g font-size="1.2">
<text x="134" y="204.5">MAY BE USED BY OR DISCLOSED TO ANY THIRD PARTY WITHOUT PRIOR WRITTEN CONSENT OF</text>
<text x="194" y="204.5">LC FUTURE CENTER.</text>
</g>
<g font-size="1.1">
<text x="30.1" y="1.1">5</text>
<text x="87" y="1.1">4</text>
<text x="144" y="1.1">3</text>
<text x="201" y="1.1">2</text>
<text x="257.9" y="1.1">1</text>
<text x=".5" y="28.2">D</text>
<text x="286.9" y="28.2">D</text>
<text x=".5" y="79.3">C</text>
<text x="286.9" y="79.3">C</text>
<text x=".5" y="130.6">B</text>
<text x="286.9" y="130.6">B</text>
<text x=".5" y="181.7">A</text>
<text x="286.9" y="181.7">A</text>
<text x="30.1" y="207.6">5</text>
<text x="87" y="207.6">4</text>
<text x="144" y="207.6">3</text>
<text x="201" y="207.6">2</text>
<text x="257.9" y="207.6">1</text>
</g>
<g font-size="1.1" fill="#00f">
<text x="127" y="45">SKL_ULT</text>
<text x="107.9" y="48.7">SPI - FLASH</text>
<text x="143.9" y="49.5">SMBUS, SMLINK</text>
<text x="105.5" y="66.3">SPI - TOUCH</text>
<text x="132.7" y="76.7">LPC</text>
<text x="106.3" y="80.7">C LINK</text>
</g>
</svg>
